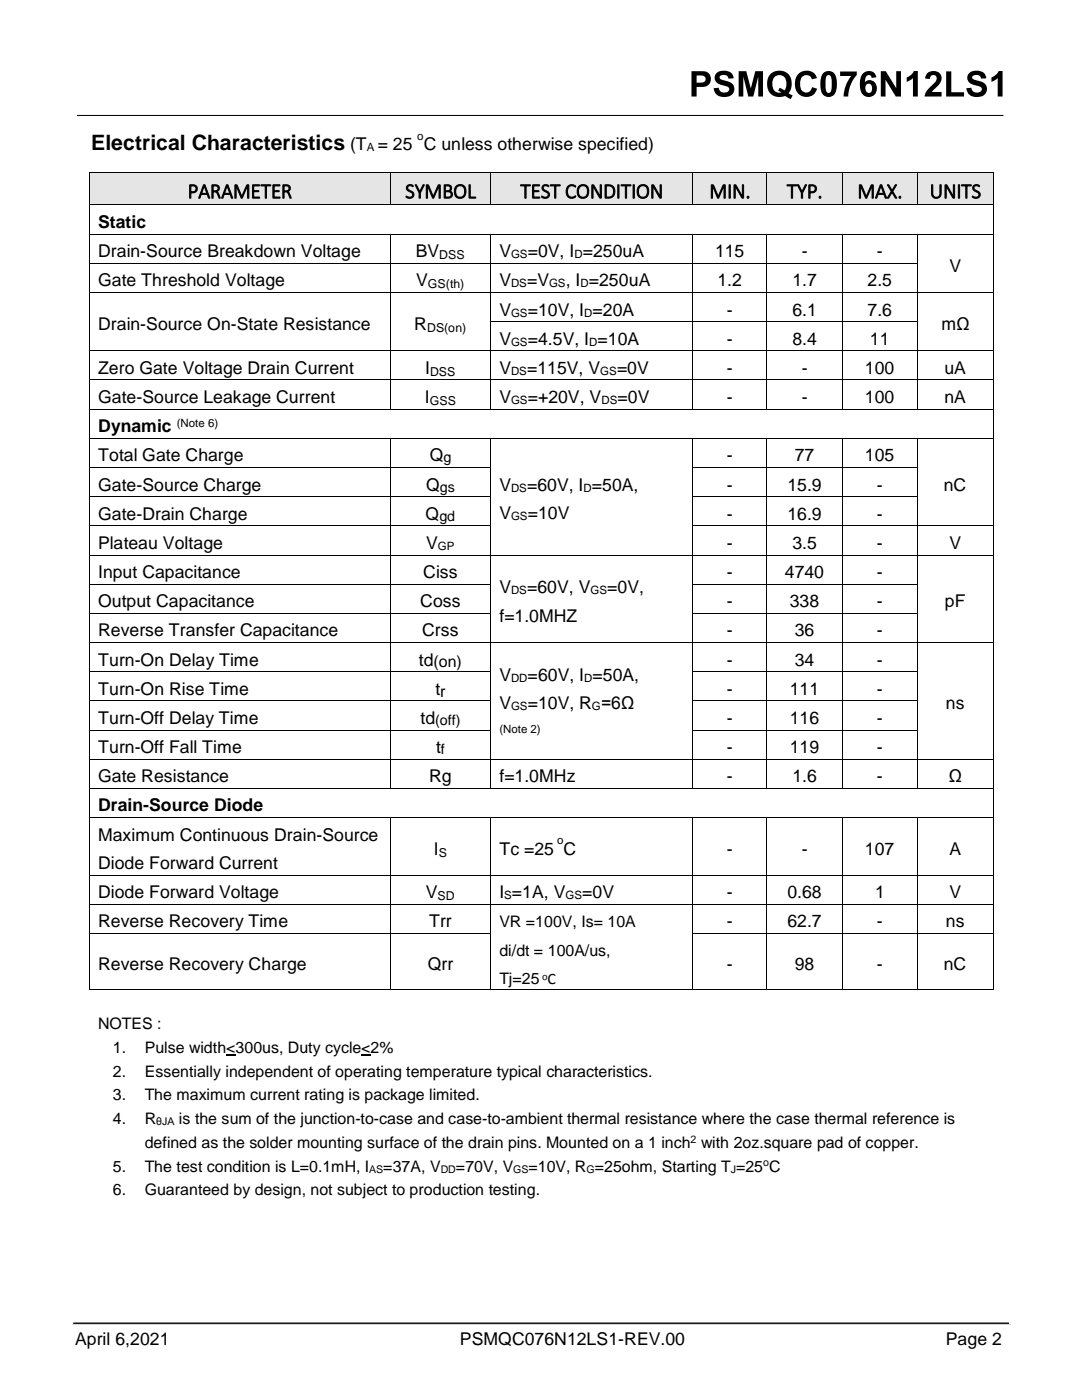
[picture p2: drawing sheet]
<svg xmlns="http://www.w3.org/2000/svg" width="216mm" height="279mm" viewBox="0 0 216 279" stroke-linecap="round" stroke-linejoin="round" font-family="sans-serif">
<path d="M138 14.2h1.6a1.81 1.81 0 0 1 2.2 1 1.6 1.6 0 0 1-1.8 2.2h-1v1.9h-1zM139 15.1v1.4h.5a.85 .85 0 0 0 1-.1 .85 .85 0 0 0 .2-.9l-.5-.4zM143 14.6a2.34 2.34 0 0 1 3.2 .4l.2 .6-1 .1a.96 .96 0 0 0-.8-.8 .96 .96 0 0 0-1 .5l.1 .4 .6 .2a2.11 2.11 0 0 1 2.2 1.8 1.85 1.85 0 0 1-2.5 1.5l-1-.4-.5-.9-.1-.4 1-.1a1.09 1.09 0 0 0 .9 1 1.09 1.09 0 0 0 1.2-.7v-.2a3.6 3.6 0 0 0-2-.8 1.35 1.35 0 0 1-.5-2.2zM147.4 14.2h1.5l.9 3.5 .9-3.5h1.5v5.1h-.9v-4l-1 4h-1l-1-4v4h-.9zM153.7 14.8a2.53 2.53 0 0 1 3.1-.4 2.53 2.53 0 0 1 1.1 2.9l-.2 .8-.4 .5 .9 .4-.4 .8-1.1-.7a2.51 2.51 0 0 1-2.8-.3 2.51 2.51 0 0 1-.8-2.5l.2-.9zM154.5 15.4a2.14 2.14 0 0 0 .4 3h1l-.6-.3 .3-.6 .9 .5a2.14 2.14 0 0 0-.4-2.9l-.9-.1zM159.3 14.8a2.23 2.23 0 0 1 3.7 .8l-1 .2a1.19 1.19 0 0 0-1.4-.8 1.19 1.19 0 0 0-.9 1.3 1.66 1.66 0 0 0 .9 2.1h.6l.4-.2 .4-.8 1 .3a2.26 2.26 0 0 1-2.6 1.6 2.26 2.26 0 0 1-1.8-2.5l.2-1.3zM164.4 14.5a1.57 1.57 0 0 1 1.7-.2 1.57 1.57 0 0 1 .8 1.4 3.3 3.3 0 0 1-.9 3.5 1.69 1.69 0 0 1-2.3-1.9l.2-2zM165 15.1a4.8 4.8 0 0 0 0 3.3 .58 .58 0 0 0 .7 0 .58 .58 0 0 0 .2-.6v-.3a4 4 0 0 0-.3-2.4l-.3-.1zM167.6 14.3h3.4v.7a6.6 6.6 0 0 0-1.7 4.3h-1a7.1 7.1 0 0 1 1.5-4.1h-2.2zM172.1 14.8a1.54 1.54 0 0 1 1.6-.6 1.54 1.54 0 0 1 1.2 1.2l-1 .1a.63 .63 0 0 0-.7-.5 .63 .63 0 0 0-.5 .7l-.1 .7a1.46 1.46 0 0 1 1.8-.1 1.46 1.46 0 0 1 .5 1.7 1.66 1.66 0 0 1-1.7 1.4 1.66 1.66 0 0 1-1.5-1.6v-2zM172.9 16.9a.92 .92 0 0 0-.2 1.1 .92 .92 0 0 0 1 .5 1.03 1.03 0 0 0-.4-1.8zM175.8 14.2h.9l2.1 3.4v-3.4h1v5.1h-1.1l-2-3.4v3.4h-.9zM180.9 15.5l1-.7 .4-.6h.8v5.1h-.9v-3.7l-1.3 .7zM184.9 14.7a1.64 1.64 0 0 1 2-.5 1.64 1.64 0 0 1 .9 1.8 5.6 5.6 0 0 1-1.8 2.2l-.1 .2h2v.9h-3.4a4.4 4.4 0 0 1 1.9-2.7 .84 .84 0 0 0 .5-.9 .84 .84 0 0 0-.7-.7l-.4 .2-.2 .6-1-.1zM188.8 14.2h1v4.2h2.6v.9h-3.6zM193.4 14.6a2.34 2.34 0 0 1 3.3 .4l.1 .6-1 .1a.97 .97 0 0 0-.8-.8 .97 .97 0 0 0-1 .5l.1 .4 .6 .2a2.11 2.11 0 0 1 2.2 1.8 1.85 1.85 0 0 1-2.4 1.5l-1.1-.4-.5-.9-.1-.4 1-.1a1.09 1.09 0 0 0 1 1 1.09 1.09 0 0 0 1.1-.7v-.2a3.6 3.6 0 0 0-2-.8 1.34 1.34 0 0 1-.5-2.2zM197.8 15.5l1.1-.7 .4-.6h.8v5.1h-1v-3.7l-1.3 .7z" fill="#000"/>
<path d="M14.5 264.4h187.2" fill="none" stroke="#d9d9d9" stroke-width=".2"/>
<path d="M15.4 23h184.8M14.6 264.1h186.7" fill="none" stroke="#000" stroke-width=".2"/>
<g fill="#e5e5e5">
<path d="M17.9 34.5h59.9v6.3h-59.9z"/>
<path d="M19.6 34.5h56.5v6.3h-56.5z"/>
<path d="M78 34.5h19.8v6.3h-19.8z"/>
<path d="M79.6 34.5h16.6v6.3h-16.6z"/>
<path d="M98 34.5h40.1v6.3h-40.1z"/>
<path d="M99.6 34.5h36.9v6.3h-36.9z"/>
<path d="M138.3 34.5h14.6v6.3h-14.6z"/>
<path d="M140 34.5h11.3v6.3h-11.3z"/>
<path d="M153.1 34.5h14.8v6.3h-14.8z"/>
<path d="M154.8 34.5h11.5v6.3h-11.5z"/>
<path d="M168.2 34.5h14.8v6.3h-14.8z"/>
<path d="M169.8 34.5h11.5v6.3h-11.5z"/>
<path d="M183.2 34.5h14.9v6.3h-14.9z"/>
<path d="M184.8 34.5h11.7v6.3h-11.7z"/>
</g>
<g fill="#000">
<path d="M17.8 34.3h.1v.2h-.1zM77.8 34.3h.2v.2h-.2zM97.8 34.3h.2v.2h-.2zM138.1 34.3h.2v.2h-.2zM152.9 34.3h.2v.2h-.2zM168 34.3h.2v.2h-.2zM183 34.3h.2v.2h-.2zM198.1 34.3h.2v.2h-.2zM17.8 40.8h.1v.2h-.1zM17.8 46.7h.1v.1h-.1zM17.8 52.5h.1v.1h-.1zM17.8 58.3h.1v.2h-.1z"/>
<path d="M77.8 40.8h.2v.2h-.2zM77.8 46.7h.2v.1h-.2zM77.8 52.5h.2v.1h-.2zM77.8 58.3h.2v.2h-.2zM97.8 40.8h.2v.2h-.2zM97.8 46.7h.2v.1h-.2zM97.8 52.5h.2v.1h-.2zM97.8 58.3h.2v.2h-.2zM138.1 40.8h.2v.2h-.2zM138.1 46.7h.2v.1h-.2zM138.1 52.5h.2v.1h-.2zM138.1 58.3h.2v.2h-.2z"/>
<path d="M152.9 40.8h.2v.2h-.2zM152.9 46.7h.2v.1h-.2zM152.9 52.5h.2v.1h-.2zM152.9 58.3h.2v.2h-.2zM168 40.8h.2v.2h-.2zM168 46.7h.2v.1h-.2zM168 52.5h.2v.1h-.2zM168 58.3h.2v.2h-.2zM183 40.8h.2v.2h-.2zM183 46.7h.2v.1h-.2zM183 52.5h.2v.1h-.2zM183 58.3h.2v.2h-.2z"/>
<path d="M198.1 40.8h.2v.2h-.2zM198.1 46.7h.2v.1h-.2zM198.1 52.5h.2v.1h-.2zM198.1 58.3h.2v.2h-.2zM17.8 64.1h.1v.2h-.1zM17.8 69.9h.1v.2h-.1zM17.8 75.7h.1v.2h-.1zM77.8 64.1h.2v.2h-.2zM77.8 69.9h.2v.2h-.2zM77.8 75.7h.2v.2h-.2zM97.8 64.1h.2v.2h-.2zM97.8 69.9h.2v.2h-.2z"/>
<path d="M97.8 75.7h.2v.2h-.2zM138.1 64.1h.2v.2h-.2zM138.1 69.9h.2v.2h-.2zM138.1 75.7h.2v.2h-.2zM152.9 64.1h.2v.2h-.2zM152.9 69.9h.2v.2h-.2zM152.9 75.7h.2v.2h-.2zM168 64.1h.2v.2h-.2zM168 69.9h.2v.2h-.2zM168 75.7h.2v.2h-.2zM183 64.1h.2v.2h-.2zM183 69.9h.2v.2h-.2z"/>
<path d="M183 75.7h.2v.2h-.2zM198.1 64.1h.2v.2h-.2zM198.1 69.9h.2v.2h-.2zM198.1 75.7h.2v.2h-.2zM17.8 81.6h.1v.2h-.1zM17.8 87.4h.1v.2h-.1zM17.8 93.2h.1v.2h-.1zM17.8 99h.1v.2h-.1zM77.8 81.6h.2v.2h-.2zM77.8 87.4h.2v.2h-.2zM77.8 93.2h.2v.2h-.2zM77.8 99h.2v.2h-.2z"/>
<path d="M97.8 81.6h.2v.2h-.2zM97.8 87.4h.2v.2h-.2zM97.8 93.2h.2v.2h-.2zM97.8 99h.2v.2h-.2zM138.1 81.6h.2v.2h-.2zM138.1 87.4h.2v.2h-.2zM138.1 93.2h.2v.2h-.2zM138.1 99h.2v.2h-.2zM152.9 81.6h.2v.2h-.2zM152.9 87.4h.2v.2h-.2zM152.9 93.2h.2v.2h-.2zM152.9 99h.2v.2h-.2z"/>
<path d="M168 81.6h.2v.2h-.2zM168 87.4h.2v.2h-.2zM168 93.2h.2v.2h-.2zM168 99h.2v.2h-.2zM183 81.6h.2v.2h-.2zM183 87.4h.2v.2h-.2zM183 93.2h.2v.2h-.2zM183 99h.2v.2h-.2zM198.1 81.6h.2v.2h-.2zM198.1 87.4h.2v.2h-.2zM198.1 93.2h.2v.2h-.2zM198.1 99h.2v.2h-.2z"/>
<path d="M17.8 104.9h.1v.1h-.1zM17.8 110.7h.1v.1h-.1zM17.8 116.5h.1v.2h-.1zM77.8 104.9h.2v.1h-.2zM77.8 110.7h.2v.1h-.2zM77.8 116.5h.2v.2h-.2zM97.8 104.9h.2v.1h-.2zM97.8 110.7h.2v.1h-.2zM97.8 116.5h.2v.2h-.2zM138.1 104.9h.2v.1h-.2zM138.1 110.7h.2v.1h-.2zM138.1 116.5h.2v.2h-.2z"/>
<path d="M152.9 104.9h.2v.1h-.2zM152.9 110.7h.2v.1h-.2zM152.9 116.5h.2v.2h-.2zM168 104.9h.2v.1h-.2zM168 110.7h.2v.1h-.2zM168 116.5h.2v.2h-.2zM183 104.9h.2v.1h-.2zM183 110.7h.2v.1h-.2zM183 116.5h.2v.2h-.2zM198.1 104.9h.2v.1h-.2zM198.1 110.7h.2v.1h-.2zM198.1 116.5h.2v.2h-.2z"/>
<path d="M17.8 122.3h.1v.2h-.1zM17.8 128.2h.1v.1h-.1zM17.8 134h.1v.1h-.1zM17.8 139.8h.1v.2h-.1zM77.8 122.3h.2v.2h-.2zM77.8 128.2h.2v.1h-.2zM77.8 134h.2v.1h-.2zM77.8 139.8h.2v.2h-.2zM97.8 122.3h.2v.2h-.2zM97.8 128.2h.2v.1h-.2zM97.8 134h.2v.1h-.2zM97.8 139.8h.2v.2h-.2z"/>
<path d="M138.1 122.3h.2v.2h-.2zM138.1 128.2h.2v.1h-.2zM138.1 134h.2v.1h-.2zM138.1 139.8h.2v.2h-.2zM152.9 122.3h.2v.2h-.2zM152.9 128.2h.2v.1h-.2zM152.9 134h.2v.1h-.2zM152.9 139.8h.2v.2h-.2zM168 122.3h.2v.2h-.2zM168 128.2h.2v.1h-.2zM168 134h.2v.1h-.2zM168 139.8h.2v.2h-.2z"/>
<path d="M183 122.3h.2v.2h-.2zM183 128.2h.2v.1h-.2zM183 134h.2v.1h-.2zM183 139.8h.2v.2h-.2zM198.1 122.3h.2v.2h-.2zM198.1 128.2h.2v.1h-.2zM198.1 134h.2v.1h-.2zM198.1 139.8h.2v.2h-.2zM17.8 145.6h.1v.2h-.1zM17.8 151.5h.1v.1h-.1zM17.8 157.2h.1v.2h-.1zM77.8 145.6h.2v.2h-.2z"/>
<path d="M77.8 151.5h.2v.1h-.2zM77.8 157.2h.2v.2h-.2zM97.8 145.6h.2v.2h-.2zM97.8 151.5h.2v.1h-.2zM97.8 157.2h.2v.2h-.2zM138.1 145.6h.2v.2h-.2zM138.1 151.5h.2v.1h-.2zM138.1 157.2h.2v.2h-.2zM152.9 145.6h.2v.2h-.2zM152.9 151.5h.2v.1h-.2zM152.9 157.2h.2v.2h-.2zM168 145.6h.2v.2h-.2z"/>
<path d="M168 151.5h.2v.1h-.2zM168 157.2h.2v.2h-.2zM183 145.6h.2v.2h-.2zM183 151.5h.2v.1h-.2zM183 157.2h.2v.2h-.2zM198.1 145.6h.2v.2h-.2zM198.1 151.5h.2v.1h-.2zM198.1 157.2h.2v.2h-.2zM17.8 163.1h.1v.2h-.1zM17.8 174.6h.1v.1h-.1zM77.8 163.1h.2v.2h-.2zM77.8 174.6h.2v.1h-.2z"/>
<path d="M97.8 163.1h.2v.2h-.2zM97.8 174.6h.2v.1h-.2zM138.1 163.1h.2v.2h-.2zM138.1 174.6h.2v.1h-.2zM152.9 163.1h.2v.2h-.2zM152.9 174.6h.2v.1h-.2zM168 163.1h.2v.2h-.2zM168 174.6h.2v.1h-.2zM183 163.1h.2v.2h-.2zM183 174.6h.2v.1h-.2zM198.1 163.1h.2v.2h-.2zM198.1 174.6h.2v.1h-.2z"/>
<path d="M17.8 180.4h.1v.1h-.1zM17.8 186.2h.1v.2h-.1zM17.8 197.5h.1v.1h-.1zM17.9 197.5h.2v.1h-.2zM77.8 180.4h.2v.1h-.2zM77.8 186.2h.2v.2h-.2zM77.8 197.5h.2v.1h-.2zM97.8 180.4h.2v.1h-.2zM97.8 186.2h.2v.2h-.2zM97.8 197.5h.2v.1h-.2zM138.1 180.4h.2v.1h-.2zM138.1 186.2h.2v.2h-.2z"/>
<path d="M138.1 197.5h.2v.1h-.2zM152.9 180.4h.2v.1h-.2zM152.9 186.2h.2v.2h-.2zM152.9 197.5h.2v.1h-.2zM168 180.4h.2v.1h-.2zM168 186.2h.2v.2h-.2zM168 197.5h.2v.1h-.2zM183 180.4h.2v.1h-.2zM183 186.2h.2v.2h-.2zM183 197.5h.2v.1h-.2zM198.1 180.4h.2v.1h-.2zM198.1 186.2h.2v.2h-.2z"/>
<path d="M198.1 197.5h.2v.1h-.2zM45.2 210.5h1.8v.2h-1.8zM72.1 210.5h1.8v.2h-1.8z"/>
</g>
<g fill="none" stroke="#000" stroke-width=".2">
<path d="M17.9 34.5v6.3M17.9 34.4h59.9M77.9 34.5v6.3M78 34.4h19.8M97.9 34.5v6.3M98 34.4h40.1M138.2 34.5v6.3M138.3 34.4h14.6M153 34.5v6.3M153.1 34.4h14.9M168.1 34.5v6.3M168.2 34.4h14.8"/>
<path d="M183.1 34.5v6.3M183.2 34.4h14.9M198.2 34.5v6.3M17.9 41v5.7M17.9 46.8v5.7M17.9 52.6v5.7M17.9 58.5v5.6M17.9 40.9h59.9M17.9 46.7h59.9M17.9 52.5h59.9M17.9 58.4h59.9M77.9 46.8v5.7"/>
<path d="M77.9 52.6v5.7M77.9 58.5v5.6M78 40.9h19.8M78 46.7h19.8M78 52.5h19.8M78 58.4h19.8M97.9 46.8v5.7M97.9 52.6v5.7M97.9 58.5v5.6M98 40.9h40.1M98 46.7h40.1M98 52.5h40.1"/>
<path d="M98 58.4h40.1M138.2 46.8v5.7M138.2 52.6v5.7M138.2 58.5v5.6M138.3 40.9h14.6M138.3 46.7h14.6M138.3 52.5h14.6M138.3 58.4h14.6M153 46.8v5.7M153 52.6v5.7M153 58.5v5.6M153.1 40.9h14.9"/>
<path d="M153.1 46.7h14.9M153.1 52.5h14.9M153.1 58.4h14.9M168.1 46.8v5.7M168.1 52.6v5.7M168.1 58.5v5.6M168.2 40.9h14.8M168.2 46.7h14.8M168.2 52.5h14.8M168.2 58.4h14.8M183.1 46.8v5.7M183.1 52.6v5.7"/>
<path d="M183.1 58.5v5.6M183.2 40.9h14.9M183.2 46.7h14.9M183.2 58.4h14.9M198.2 41v5.7M198.2 46.8v5.7M198.2 52.6v5.7M198.2 58.5v5.6M17.9 64.3v5.6M17.9 70.1v5.6M17.9 75.9v5.7M17.9 70h59.9"/>
<path d="M17.9 75.8h59.9M77.9 64.3v5.6M77.9 70.1v5.6M77.9 75.9v5.7M78 70h19.8M78 75.8h19.8M97.9 64.3v5.6M97.9 70.1v5.6M97.9 75.9v5.7M98 64.2h40.1M98 70h40.1M98 75.8h40.1"/>
<path d="M138.2 64.3v5.6M138.2 70.1v5.6M138.2 75.9v5.7M138.3 64.2h14.6M138.3 70h14.6M138.3 75.8h14.6M153 64.3v5.6M153 70.1v5.6M153 75.9v5.7M153.1 64.2h14.9M153.1 70h14.9M153.1 75.8h14.9"/>
<path d="M168.1 64.3v5.6M168.1 70.1v5.6M168.1 75.9v5.7M168.2 64.2h14.8M168.2 70h14.8M168.2 75.8h14.8M183.1 64.3v5.6M183.1 70.1v5.6M183.1 75.9v5.7M183.2 70h14.9M183.2 75.8h14.9M198.2 64.3v5.6"/>
<path d="M198.2 70.1v5.6M198.2 75.9v5.7M17.9 81.8v5.6M17.9 87.6v5.6M17.9 93.4v5.6M17.9 99.2v5.7M17.9 81.7h59.9M17.9 87.5h59.9M17.9 93.3h59.9M17.9 99.1h59.9M77.9 87.6v5.6M77.9 93.4v5.6"/>
<path d="M77.9 99.2v5.7M78 81.7h19.8M78 87.5h19.8M78 93.3h19.8M78 99.1h19.8M97.9 87.6v5.6M97.9 93.4v5.6M97.9 99.2v5.7M98 81.7h40.1M98 87.5h40.1M138.2 87.6v5.6M138.2 93.4v5.6"/>
<path d="M138.2 99.2v5.7M138.3 81.7h14.6M138.3 87.5h14.6M138.3 93.3h14.6M138.3 99.1h14.6M153 87.6v5.6M153 93.4v5.6M153 99.2v5.7M153.1 81.7h14.9M153.1 87.5h14.9M153.1 93.3h14.9M153.1 99.1h14.9"/>
<path d="M168.1 87.6v5.6M168.1 93.4v5.6M168.1 99.2v5.7M168.2 81.7h14.8M168.2 87.5h14.8M168.2 93.3h14.8M168.2 99.1h14.8M183.1 87.6v5.6M183.1 93.4v5.6M183.1 99.2v5.7M183.2 81.7h14.9M183.2 87.5h14.9"/>
<path d="M198.2 81.8v5.6M198.2 87.6v5.6M198.2 93.4v5.6M198.2 99.2v5.7M17.9 105v5.7M17.9 110.9v5.6M17.9 116.7v5.6M17.9 105h59.9M17.9 110.8h59.9M17.9 116.6h59.9M77.9 105v5.7M77.9 110.9v5.6"/>
<path d="M77.9 116.7v5.6M78 105h19.8M78 110.8h19.8M78 116.6h19.8M97.9 105v5.7M97.9 110.9v5.6M97.9 116.7v5.6M98 110.8h40.1M138.2 105v5.7M138.2 110.9v5.6M138.2 116.7v5.6M138.3 105h14.6"/>
<path d="M138.3 110.8h14.6M138.3 116.6h14.6M153 105v5.7M153 110.9v5.6M153 116.7v5.6M153.1 105h14.9M153.1 110.8h14.9M153.1 116.6h14.9M168.1 105v5.7M168.1 110.9v5.6M168.1 116.7v5.6M168.2 105h14.8"/>
<path d="M168.2 110.8h14.8M168.2 116.6h14.8M183.1 105v5.7M183.1 110.9v5.6M183.1 116.7v5.6M183.2 105h14.9M183.2 110.8h14.9M198.2 105v5.7M198.2 110.9v5.6M198.2 116.7v5.6M17.9 122.5v5.7M17.9 128.3v5.7"/>
<path d="M17.9 134.1v5.7M17.9 140v5.6M17.9 122.4h59.9M17.9 128.3h59.9M17.9 134h59.9M17.9 139.9h59.9M77.9 122.5v5.7M77.9 128.3v5.7M77.9 134.1v5.7M77.9 140v5.6M78 122.4h19.8M78 128.3h19.8"/>
<path d="M78 134h19.8M78 139.9h19.8M97.9 122.5v5.7M97.9 128.3v5.7M97.9 134.1v5.7M97.9 140v5.6M98 128.3h40.1M138.2 122.5v5.7M138.2 128.3v5.7M138.2 134.1v5.7M138.2 140v5.6M138.3 122.4h14.6"/>
<path d="M138.3 128.3h14.6M138.3 134h14.6M138.3 139.9h14.6M153 122.5v5.7M153 128.3v5.7M153 134.1v5.7M153 140v5.6M153.1 122.4h14.9M153.1 128.3h14.9M153.1 134h14.9M153.1 139.9h14.9M168.1 122.5v5.7"/>
<path d="M168.1 128.3v5.7M168.1 134.1v5.7M168.1 140v5.6M168.2 122.4h14.8M168.2 128.3h14.8M168.2 134h14.8M168.2 139.9h14.8M183.1 122.5v5.7M183.1 128.3v5.7M183.1 134.1v5.7M183.1 140v5.6M183.2 128.3h14.9"/>
<path d="M198.2 122.5v5.7M198.2 128.3v5.7M198.2 134.1v5.7M198.2 140v5.6M17.9 145.8v5.6M17.9 151.6v5.6M17.9 157.4v5.7M17.9 145.7h59.9M17.9 151.5h59.9M17.9 157.3h59.9M77.9 145.8v5.6M77.9 151.6v5.6"/>
<path d="M78 145.7h19.8M78 151.5h19.8M78 157.3h19.8M97.9 145.8v5.6M97.9 151.6v5.6M98 151.5h40.1M98 157.3h40.1M138.2 145.8v5.6M138.2 151.6v5.6M138.3 145.7h14.6M138.3 151.5h14.6M138.3 157.3h14.6"/>
<path d="M153 145.8v5.6M153 151.6v5.6M153.1 145.7h14.9M153.1 151.5h14.9M153.1 157.3h14.9M168.1 145.8v5.6M168.1 151.6v5.6M168.2 145.7h14.8M168.2 151.5h14.8M168.2 157.3h14.8M183.1 145.8v5.6M183.1 151.6v5.6"/>
<path d="M183.2 151.5h14.9M183.2 157.3h14.9M198.2 145.8v5.6M198.2 151.6v5.6M198.2 157.4v5.7M17.9 163.3v11.3M17.9 174.7v5.7M17.9 163.2h59.9M17.9 174.6h59.9M77.9 163.3v11.3M77.9 174.7v5.7M78 163.2h19.8"/>
<path d="M78 174.6h19.8M97.9 163.3v11.3M97.9 174.7v5.7M98 163.2h40.1M98 174.6h40.1M138.2 163.3v11.3M138.2 174.7v5.7M138.3 163.2h14.6M138.3 174.6h14.6M153 163.3v11.3M153 174.7v5.7M153.1 163.2h14.9"/>
<path d="M153.1 174.6h14.9M168.1 163.3v11.3M168.1 174.7v5.7M168.2 163.2h14.8M168.2 174.6h14.8M183.1 163.3v11.3M183.1 174.7v5.7M183.2 163.2h14.9M183.2 174.6h14.9M198.2 163.3v11.3M198.2 174.7v5.7M17.9 180.5v5.7"/>
<path d="M17.9 186.4v11.1M17.9 180.4h59.9M17.9 186.3h59.9M18.1 197.6h59.7M77.9 180.5v5.7M77.9 186.4v11.1M78 180.4h19.8M78 186.3h19.8M78 197.6h19.8M97.9 180.5v5.7M97.9 186.4v11.1M98 180.4h40.1"/>
<path d="M98 197.6h40.1M138.2 180.5v5.7M138.2 186.4v11.1M138.3 180.4h14.6M138.3 186.3h14.6M138.3 197.6h14.6M153 180.5v5.7M153 186.4v11.1M153.1 180.4h14.9M153.1 186.3h14.9M153.1 197.6h14.9M168.1 180.5v5.7"/>
<path d="M168.1 186.4v11.1M168.2 180.4h14.8M168.2 186.3h14.8M168.2 197.6h14.8M183.1 180.5v5.7M183.1 186.4v11.1M183.2 180.4h14.9M183.2 186.3h14.9M183.2 197.6h14.9M198.2 180.5v5.7M198.2 186.4v11.1"/>
</g>
<g font-size="4.2">
<text x="18.2" y="30">Electrical Characteristics</text>
<text x="37.4" y="39.5">PARAMETER</text>
<text x="80.9" y="39.5">SYMBOL</text>
<text x="103.8" y="39.5">TEST CONDITION</text>
<text x="141.5" y="39.5">MIN.</text>
<text x="157" y="39.5">TYP.</text>
<text x="171.1" y="39.5">MAX.</text>
<text x="185.5" y="39.5">UNITS</text>
</g>
<g font-size="3.5">
<text x="69.9" y="30">(T = 25 C unless otherwise specified)</text>
<text x="19.6" y="45.5">Static</text>
<text x="19.6" y="51.4">Drain-Source Breakdown Voltage</text>
<text x="83" y="51.4">BV</text>
<text x="99.6" y="51.4">V</text>
<text x="105.3" y="51.4">=0V, I =250uA</text>
<text x="142.7" y="51.4">115</text>
<text x="160" y="51.4">-</text>
<text x="175" y="51.4">-</text>
<text x="19.6" y="57.2">Gate Threshold Voltage</text>
<text x="83.1" y="57.2">V</text>
<text x="99.6" y="57.2">V</text>
<text x="105.2" y="57.2">=V</text>
<text x="112.9" y="57.2">, I =250uA</text>
<text x="143.1" y="57.2">1.2</text>
<text x="158.1" y="57.2">1.7</text>
<text x="173.1" y="57.2">2.5</text>
<text x="189.4" y="54.3">V</text>
<text x="19.6" y="65.9">Drain-Source On-State Resistance</text>
<text x="82.7" y="65.9">R</text>
<text x="99.6" y="63">V</text>
<text x="105.3" y="63">=10V, I =20A</text>
<text x="145" y="63">-</text>
<text x="158.1" y="63">6.1</text>
<text x="173.1" y="63">7.6</text>
<text x="187.8" y="65.9">mΩ</text>
<text x="99.6" y="68.8">V</text>
<text x="105.3" y="68.8">=4.5V, I =10A</text>
<text x="145" y="68.8">-</text>
<text x="158.1" y="68.8">8.4</text>
<text x="173.6" y="68.8">11</text>
<text x="19.6" y="74.6">Zero Gate Voltage Drain Current</text>
<text x="84.8" y="74.6">I</text>
<text x="99.6" y="74.6">V</text>
<text x="105.2" y="74.6">=115V, V</text>
<text x="123.1" y="74.6">=0V</text>
<text x="145" y="74.6">-</text>
<text x="160" y="74.6">-</text>
<text x="172.6" y="74.6">100</text>
<text x="188.5" y="74.6">uA</text>
<text x="19.6" y="80.4">Gate-Source Leakage Current</text>
<text x="84.8" y="80.4">I</text>
<text x="99.6" y="80.4">V</text>
<text x="105.3" y="80.4">=+20V, V</text>
<text x="123.2" y="80.4">=0V</text>
<text x="145" y="80.4">-</text>
<text x="160" y="80.4">-</text>
<text x="172.6" y="80.4">100</text>
<text x="188.5" y="80.4">nA</text>
<text x="19.6" y="86.3">Dynamic</text>
<text x="19.6" y="92.1">Total Gate Charge</text>
<text x="85.7" y="92.1">Q</text>
<text x="145" y="92.1">-</text>
<text x="158.6" y="92.1">77</text>
<text x="172.6" y="92.1">105</text>
<text x="19.6" y="97.9">Gate-Source Charge</text>
<text x="85" y="97.9">Q</text>
<text x="99.6" y="98">V</text>
<text x="105.2" y="98">=60V, I =50A,</text>
<text x="145" y="97.9">-</text>
<text x="157.1" y="97.9">15.9</text>
<text x="175" y="97.9">-</text>
<text x="188.3" y="97.9">nC</text>
<text x="19.6" y="103.7">Gate-Drain Charge</text>
<text x="84.9" y="103.7">Q</text>
<text x="99.6" y="103.6">V</text>
<text x="105.3" y="103.6">=10V</text>
<text x="145" y="103.7">-</text>
<text x="157.1" y="103.7">16.9</text>
<text x="175" y="103.7">-</text>
<text x="19.6" y="109.6">Plateau Voltage</text>
<text x="85.1" y="109.6">V</text>
<text x="145" y="109.6">-</text>
<text x="158.1" y="109.6">3.5</text>
<text x="175" y="109.6">-</text>
<text x="189.4" y="109.6">V</text>
<text x="19.6" y="115.4">Input Capacitance</text>
<text x="84.5" y="115.4">Ciss</text>
<text x="99.6" y="118.4">V</text>
<text x="105.2" y="118.4">=60V, V</text>
<text x="121.2" y="118.4">=0V,</text>
<text x="145" y="115.4">-</text>
<text x="156.6" y="115.4">4740</text>
<text x="175" y="115.4">-</text>
<text x="19.6" y="121.2">Output Capacitance</text>
<text x="83.9" y="121.2">Coss</text>
<text x="99.6" y="124.1">f=1.0MHZ</text>
<text x="145" y="121.2">-</text>
<text x="157.6" y="121.2">338</text>
<text x="175" y="121.2">-</text>
<text x="188.6" y="121.2">pF</text>
<text x="19.6" y="127">Reverse Transfer Capacitance</text>
<text x="84.2" y="127">Crss</text>
<text x="145" y="127">-</text>
<text x="158.6" y="127">36</text>
<text x="175" y="127">-</text>
<text x="19.6" y="132.9">Turn-On Delay Time</text>
<text x="83.6" y="132.9">td(on)</text>
<text x="99.6" y="136">V</text>
<text x="105.3" y="136">=60V, I =50A,</text>
<text x="145" y="132.9">-</text>
<text x="158.6" y="132.9">34</text>
<text x="175" y="132.9">-</text>
<text x="19.6" y="138.7">Turn-On Rise Time</text>
<text x="86.9" y="138.7">tr</text>
<text x="99.6" y="141.6">V</text>
<text x="105.3" y="141.6">=10V, R =6Ω</text>
<text x="145" y="138.7">-</text>
<text x="157.6" y="138.7">111</text>
<text x="175" y="138.7">-</text>
<text x="188.8" y="141.6">ns</text>
<text x="19.6" y="144.5">Turn-Off Delay Time</text>
<text x="83.9" y="144.5">td</text>
<text x="145" y="144.5">-</text>
<text x="157.6" y="144.5">116</text>
<text x="175" y="144.5">-</text>
<text x="19.6" y="150.3">Turn-Off Fall Time</text>
<text x="87" y="150.3">t</text>
<text x="145" y="150.3">-</text>
<text x="157.6" y="150.3">119</text>
<text x="175" y="150.3">-</text>
<text x="19.6" y="156.2">Gate Resistance</text>
<text x="19.6" y="161.9">Drain-Source Diode</text>
<text x="85.6" y="156.2">Rg</text>
<text x="99.6" y="156.2">f=1.0MHz</text>
<text x="145" y="156.2">-</text>
<text x="158.1" y="156.2">1.6</text>
<text x="175" y="156.2">-</text>
<text x="189.3" y="156.2">Ω</text>
<text x="19.6" y="167.8">Maximum Continuous Drain-Source</text>
<text x="19.6" y="173.4">Diode Forward Current</text>
<text x="86.6" y="170.6">I</text>
<text x="99.6" y="170.6">Tc =25 C</text>
<text x="145" y="170.6">-</text>
<text x="160" y="170.6">-</text>
<text x="172.6" y="170.6">107</text>
<text x="189.4" y="170.6">A</text>
<text x="19.6" y="179.3">Diode Forward Voltage</text>
<text x="85" y="179.3">V</text>
<text x="99.6" y="179.3">I =1A, V</text>
<text x="116.2" y="179.3">=0V</text>
<text x="145" y="179.3">-</text>
<text x="157.1" y="179.3">0.68</text>
<text x="174.6" y="179.3">1</text>
<text x="189.4" y="179.3">V</text>
<text x="19.6" y="185.1">Reverse Recovery Time</text>
<text x="85.6" y="185.1">Trr</text>
<text x="145" y="185.1">-</text>
<text x="157.1" y="185.1">62.7</text>
<text x="175" y="185.1">-</text>
<text x="188.8" y="185.1">ns</text>
<text x="19.6" y="193.6">Reverse Recovery Charge</text>
<text x="85.4" y="193.6">Qrr</text>
<text x="145" y="193.6">-</text>
<text x="158.6" y="193.6">98</text>
<text x="175" y="193.6">-</text>
<text x="188.3" y="193.6">nC</text>
<text x="15" y="268.5">April 6,2021</text>
<text x="91.8" y="268.5">PSMQC076N12LS1-REV.00</text>
<text x="188.8" y="268.5">Page 2</text>
</g>
<g font-size="3.2">
<text x="99.6" y="185.1">VR =100V, Is= 10A</text>
<text x="99.6" y="190.7">di/dt = 100A/us,</text>
<text x="99.6" y="196.4">Tj=25 C</text>
<text x="19.6" y="205.4">NOTES :</text>
<text x="22.5" y="210.1">1.</text>
<text x="22.5" y="214.9">2.</text>
<text x="28.9" y="210.1">Pulse width&lt;300us, Duty cycle&lt;2%</text>
<text x="28.9" y="214.9">Essentially independent of operating temperature typical characteristics.</text>
<text x="22.5" y="219.6">3.</text>
<text x="28.9" y="219.6">The maximum current rating is package limited.</text>
<text x="22.5" y="224.4">4.</text>
<text x="28.9" y="224.4">R</text>
<text x="35.7" y="224.4">is the sum of the junction-to-case and case-to-ambient thermal resistance where the case thermal reference is</text>
<text x="22.5" y="233.8">5.</text>
<text x="28.9" y="233.8">The test condition is L=0.1mH, I</text>
<text x="28.9" y="229.1">defined as the solder mounting surface of the drain pins. Mounted on a 1 inch with 2oz.square pad of copper.</text>
<text x="76.5" y="233.8">=37A, V</text>
<text x="91" y="233.8">=70V, V</text>
<text x="105.5" y="233.8">=10V, R =25ohm, Starting T =25 C</text>
<text x="22.5" y="238.6">6.</text>
<text x="28.9" y="238.6">Guaranteed by design, not subject to production testing.</text>
</g>
<g font-size="2.8">
<text x="88.5" y="92.3">g</text>
<text x="87.8" y="98.1">gs</text>
<text x="87.7" y="103.9">gd</text>
<text x="86.8" y="144.7">(off)</text>
<text x="88" y="150.5">f</text>
</g>
<g font-size="2.5">
<text x="87.6" y="51.7">DSS</text>
<text x="85.4" y="57.5">GS(th)</text>
<text x="85.2" y="66.3">DS(on)</text>
<text x="85.8" y="75">DSS</text>
<text x="85.8" y="80.8">GSS</text>
<text x="87.6" y="171">S</text>
<text x="87.3" y="179.6">SD</text>
</g>
<g font-size="2.3">
<text x="83.3" y="27.9">o</text>
<text x="73.2" y="30.2">A</text>
<text x="102" y="51.5">GS</text>
<text x="114.6" y="51.5">D</text>
<text x="102" y="57.3">DS</text>
<text x="109.6" y="57.3">GS</text>
<text x="115.8" y="57.3">D</text>
<text x="102" y="63.2">GS</text>
<text x="116.6" y="63.2">D</text>
<text x="102" y="69">GS</text>
<text x="117.6" y="69">D</text>
<text x="102" y="74.8">DS</text>
<text x="119.8" y="74.8">GS</text>
<text x="102" y="80.6">GS</text>
<text x="120" y="80.6">DS</text>
<text x="35.3" y="85.2">(Note 6)</text>
<text x="102" y="98.2">DS</text>
<text x="116.4" y="98.2">D</text>
<text x="102" y="103.8">GS</text>
<text x="87.4" y="109.8">GP</text>
<text x="102" y="118.6">DS</text>
<text x="117.8" y="118.6">GS</text>
<text x="102" y="136.1">DD</text>
<text x="116.6" y="136.1">D</text>
<text x="102" y="141.8">GS</text>
<text x="118.1" y="141.8">G</text>
<text x="99.6" y="146.2">(Note 2)</text>
<text x="111.2" y="168.5">o</text>
<text x="100.6" y="179.4">S</text>
<text x="112.8" y="179.4">GS</text>
</g>
<g font-size="2.1">
<text x="108.2" y="195.5">o</text>
<text x="31.2" y="224.5">θJA</text>
<text x="137.8" y="228">2</text>
<text x="152.3" y="232.8">o</text>
<text x="73.7" y="234">AS</text>
<text x="87.9" y="234">DD</text>
<text x="102.4" y="234">GS</text>
<text x="117" y="234">G</text>
<text x="145.8" y="234">J</text>
</g>
</svg>
